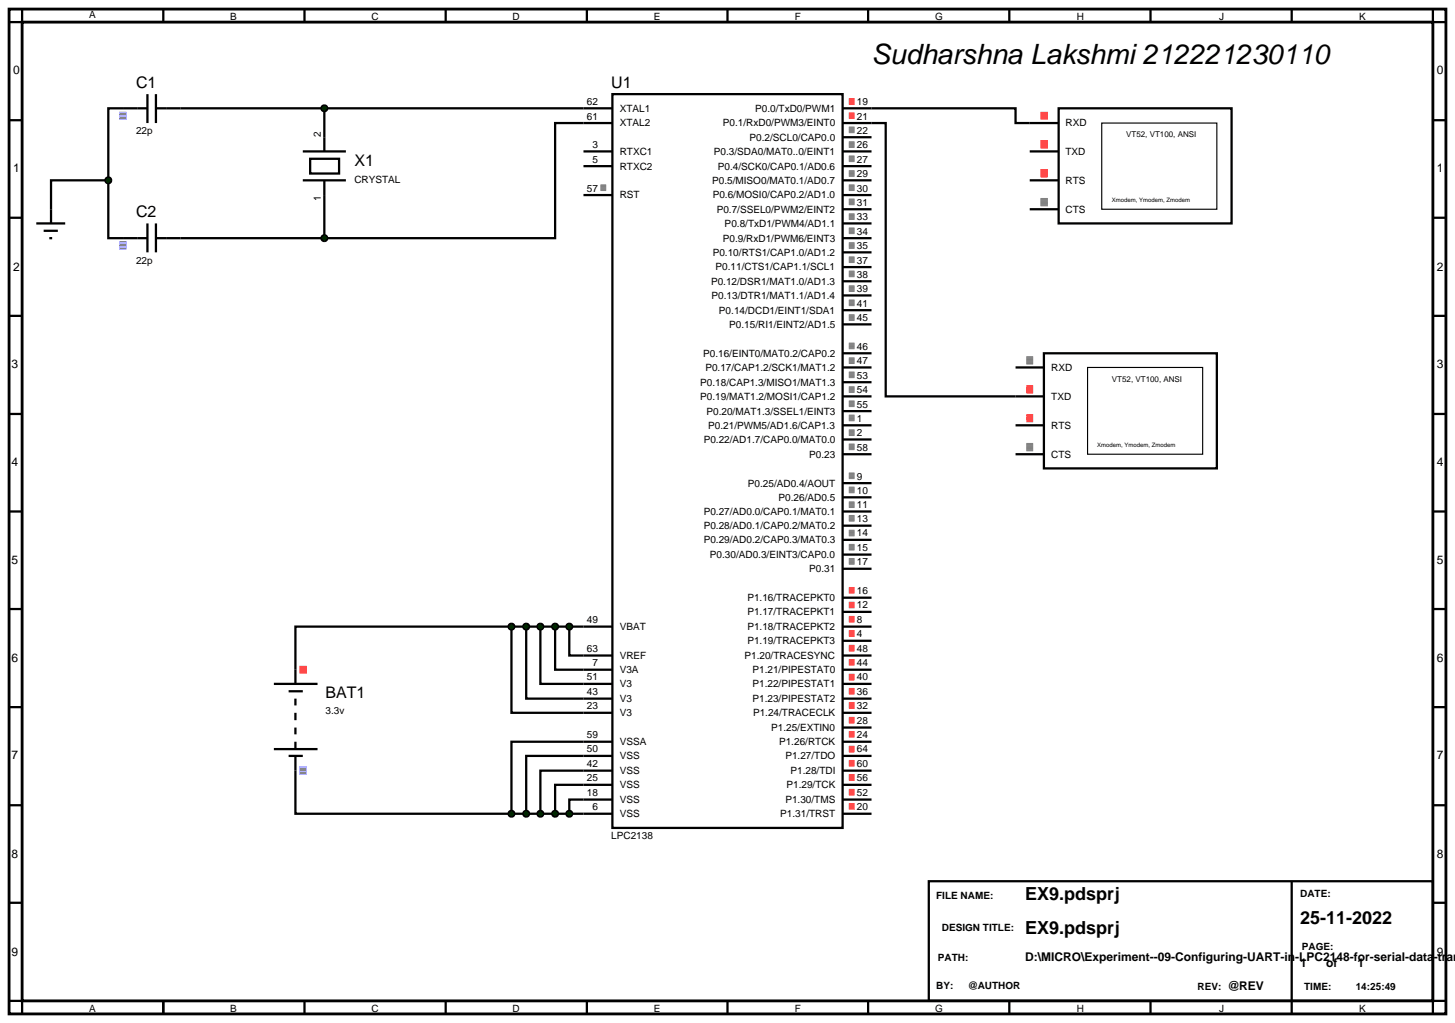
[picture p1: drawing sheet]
<svg xmlns="http://www.w3.org/2000/svg" width="257mm" height="180mm" viewBox="0 0 257 180" stroke-linecap="round" stroke-linejoin="round" font-family="sans-serif">
<path d="M1.6 1.6h253.4v177.2h-253.4zM3.9 3.9h248.8v172.6h-248.8z" fill="none" stroke="#000" stroke-width=".5"/>
<g fill="none" stroke="#000" stroke-width=".4">
<path d="M3.9 1.6v2.3h-2.3M21.7 19.1h-2.6v12.7M28.8 1.6v2.3M31.8 19.1h76.2M53.7 1.6v2.3M57.2 19.1v5.1M78.6 1.6v2.3M103.5 1.6v2.3M108 16.6h40.6v129.4h-40.6zM128.3 1.6v2.3M148.6 19.1h30.5v2.6h2.5M153.1 1.6v2.3"/>
<path d="M178 1.6v2.3M202.9 1.6v2.3M227.8 1.6v2.3M252.7 1.6v2.3h2.3M1.6 21.2h2.3M1.6 38.4h2.3M19.1 31.8v10.2h2.6M19.1 31.8h-10.1v5.1M57.2 34.4v7.6M102.9 26.7h5.1M102.9 29.3h5.1M102.9 34.4h5.1"/>
<path d="M108 21.7h-10.1v20.3h-40.7M148.6 21.7h7.6v48.2h22.9M148.6 24.2h5.1M148.6 26.7h5.1M148.6 29.3h5.1M148.6 31.8h5.1M148.6 34.4h5.1M148.6 36.9h5.1M148.6 39.4h5.1M252.7 21.2h2.3M252.7 38.4h2.3M1.6 55.7h2.3"/>
<path d="M31.8 42h25.4M148.6 42h5.1M148.6 44.5h5.1M148.6 47.1h5.1M148.6 49.6h5.1M148.6 52.1h5.1M148.6 54.7h5.1M148.6 57.2h5.1M252.7 55.7h2.3M1.6 73h2.3M148.6 62.3h5.1M148.6 64.8h5.1"/>
<path d="M148.6 67.4h5.1M148.6 69.9h5.1M148.6 72.5h5.1M148.6 75h5.1M148.6 77.5h5.1M252.7 73h2.3M1.6 90.2h2.3M148.6 90.2h5.1M148.6 80.1h5.1M148.6 85.2h5.1M148.6 92.7h5.1M148.6 95.2h5.1"/>
<path d="M148.6 97.8h5.1M148.6 87.7h5.1M252.7 90.2h2.3M1.6 107.4h2.3M90.2 110.5h-38.1v10.1M90.2 110.5v15.2h17.8M90.2 110.5h17.8M92.8 110.5v12.7h15.2M95.3 110.5v10.1h12.7M97.9 110.5v7.6h10.1M100.4 110.5v5.1h7.6M148.6 110.5h5.1"/>
<path d="M148.6 115.6h5.1M148.6 105.4h5.1M148.6 107.9h5.1M148.6 113h5.1M148.6 118.1h5.1M148.6 100.3h5.1M252.7 107.4h2.3M1.6 124.7h2.3M48.3 120.6h7.7M48.3 132.1h7.7M50.9 133.3h2.5M50.9 121.9h2.5"/>
<path d="M52.1 133.3v10.2h38.1M52.1 123.2v1.2M52.1 125.7v1.3M52.1 128.3v1.2M52.1 130.8v1.3M108 138.4h-10.1v5.1M108 135.9h-12.7v7.6M108 133.3h-15.2v10.2M108 130.8h-17.8v12.7M148.6 125.7h5.1M148.6 130.8h5.1M148.6 120.6h5.1"/>
<path d="M148.6 123.2h5.1M148.6 128.3h5.1M148.6 133.3h5.1M148.6 135.9h5.1M148.6 138.4h5.1M252.7 124.7h2.3M1.6 142h2.3M1.6 159.2h2.3M90.2 143.5h17.8M108 141h-7.6v2.5M148.6 143.5h5.1M148.6 141h5.1"/>
<path d="M163.8 155.4h88.9v21.1h-88.9zM227.8 155.4v23.4M252.7 142h2.3M252.7 159.2h2.3M1.6 176.5h2.3v2.3M28.8 176.5v2.3M53.7 176.5v2.3M78.6 176.5v2.3M103.5 176.5v2.3M128.3 176.5v2.3M153.1 176.5v2.3M178 176.5v2.3"/>
<path d="M202.9 176.5v2.3M255 176.5h-2.3v2.3"/>
</g>
<g fill="none" stroke="#ff4040" stroke-width=".18">
<path d="M149.7 17.4h1M149.7 17.5h1M149.7 17.6h1M149.7 17.7h1M149.7 17.8h1M149.7 17.9h1M149.7 18h1M149.7 18.1h1M149.7 18.2h1M149.7 18.3h1M149.7 18.4h1M149.7 19.9h1"/>
<path d="M149.7 20h1M149.7 20.1h1M149.7 20.2h1M149.7 20.3h1M149.7 20.4h1M149.7 20.5h1M149.7 20.6h1M149.7 20.7h1M149.7 20.8h1M149.7 20.9h1M52.8 117.5h1.3M52.8 117.6h1.3"/>
<path d="M52.8 117.7h1.3M52.8 117.8h1.3M52.8 117.9h1.3M52.8 118h1.3M52.8 118.1h1.3M52.8 118.2h1.3M52.8 118.3h1.3M52.8 118.4h1.3M52.8 118.5h1.3M52.8 118.6h1.3M52.8 118.7h1.3M149.7 103.6h1"/>
<path d="M149.7 103.7h1M149.7 103.8h1M149.7 103.9h1M149.7 104h1M149.7 104.1h1M149.7 104.2h1M149.7 104.3h1M149.7 104.4h1M149.7 104.5h1M149.7 104.6h1M149.7 106.2h1M149.7 106.3h1"/>
<path d="M149.7 106.4h1M149.7 106.5h1M149.7 106.6h1M149.7 106.7h1M149.7 106.8h1M149.7 106.9h1M149.7 107h1M149.7 107.1h1M149.7 107.2h1M149.7 108.7h1M149.7 108.8h1M149.7 108.9h1"/>
<path d="M149.7 109h1M149.7 109.1h1M149.7 109.2h1M149.7 109.3h1M149.7 109.4h1M149.7 109.5h1M149.7 109.6h1M149.7 109.7h1M149.7 111.2h1M149.7 111.3h1M149.7 111.4h1M149.7 111.5h1"/>
<path d="M149.7 111.6h1M149.7 111.7h1M149.7 111.8h1M149.7 111.9h1M149.7 112h1M149.7 112.1h1M149.7 112.2h1M149.7 113.8h1M149.7 113.9h1M149.7 114h1M149.7 114.1h1M149.7 114.2h1"/>
<path d="M149.7 114.3h1M149.7 114.4h1M149.7 114.5h1M149.7 114.6h1M149.7 114.7h1M149.7 114.8h1M149.7 116.3h1M149.7 116.4h1M149.7 116.5h1M149.7 116.6h1M149.7 116.7h1M149.7 116.8h1"/>
<path d="M149.7 116.9h1M149.7 117h1M149.7 117.1h1M149.7 117.2h1M149.7 117.3h1M149.7 118.9h1M149.7 119h1M149.7 119.1h1M149.7 119.2h1M149.7 119.3h1M149.7 119.4h1M149.7 119.5h1"/>
<path d="M149.7 119.6h1M149.7 119.7h1M149.7 119.8h1M149.7 119.9h1M149.7 121.4h1M149.7 121.5h1M149.7 121.6h1M149.7 121.7h1M149.7 121.8h1M149.7 121.9h1M149.7 122h1M149.7 122.1h1"/>
<path d="M149.7 122.2h1M149.7 122.3h1M149.7 122.4h1M149.7 123.9h1M149.7 124h1M149.7 124.1h1M149.7 124.2h1M149.7 124.3h1M149.7 124.4h1M149.7 124.5h1M149.7 124.6h1M149.7 124.7h1"/>
<path d="M149.7 124.8h1M149.7 124.9h1M149.7 126.5h1M149.7 126.6h1M149.7 126.7h1M149.7 126.8h1M149.7 126.9h1M149.7 127h1M149.7 127.1h1M149.7 127.2h1M149.7 127.3h1M149.7 127.4h1"/>
<path d="M149.7 127.5h1M149.7 129h1M149.7 129.1h1M149.7 129.2h1M149.7 129.3h1M149.7 129.4h1M149.7 129.5h1M149.7 129.6h1M149.7 129.7h1M149.7 129.8h1M149.7 129.9h1M149.7 130h1"/>
<path d="M149.7 131.6h1M149.7 131.7h1M149.7 131.8h1M149.7 131.9h1M149.7 132h1M149.7 132.1h1M149.7 132.2h1M149.7 132.3h1M149.7 132.4h1M149.7 132.5h1M149.7 132.6h1M149.7 134.1h1"/>
<path d="M149.7 134.2h1M149.7 134.3h1M149.7 134.4h1M149.7 134.5h1M149.7 134.6h1M149.7 134.7h1M149.7 134.8h1M149.7 134.9h1M149.7 135h1M149.7 135.1h1M149.7 136.6h1M149.7 136.7h1"/>
<path d="M149.7 136.8h1M149.7 136.9h1M149.7 137h1M149.7 137.1h1M149.7 137.2h1M149.7 137.3h1M149.7 137.4h1M149.7 137.5h1M149.7 137.6h1M149.7 139.2h1M149.7 139.3h1M149.7 139.4h1"/>
<path d="M149.7 139.5h1M149.7 139.6h1M149.7 139.7h1M149.7 139.8h1M149.7 139.9h1M149.7 140h1M149.7 140.1h1M149.7 140.2h1M149.7 141.7h1M149.7 141.8h1M149.7 141.9h1M149.7 142h1"/>
<path d="M149.7 142.1h1M149.7 142.2h1M149.7 142.3h1M149.7 142.4h1M149.7 142.5h1M149.7 142.6h1M149.7 142.7h1"/>
</g>
<g fill="none" stroke="#808080" stroke-width=".18">
<path d="M105.9 32.6h1M105.9 32.7h1M105.9 32.8h1M105.9 32.9h1M105.9 33h1M105.9 33.1h1M105.9 33.2h1M105.9 33.3h1M105.9 33.4h1M105.9 33.5h1M105.9 33.6h1M149.7 22.4h1"/>
<path d="M149.7 22.5h1M149.7 22.6h1M149.7 22.7h1M149.7 22.8h1M149.7 22.9h1M149.7 23h1M149.7 23.1h1M149.7 23.2h1M149.7 23.3h1M149.7 23.4h1M149.7 25h1M149.7 25.1h1"/>
<path d="M149.7 25.2h1M149.7 25.3h1M149.7 25.4h1M149.7 25.5h1M149.7 25.6h1M149.7 25.7h1M149.7 25.8h1M149.7 25.9h1M149.7 26h1M149.7 27.5h1M149.7 27.6h1M149.7 27.7h1"/>
<path d="M149.7 27.8h1M149.7 27.9h1M149.7 28h1M149.7 28.1h1M149.7 28.2h1M149.7 28.3h1M149.7 28.4h1M149.7 28.5h1M149.7 30.1h1M149.7 30.2h1M149.7 30.3h1M149.7 30.4h1"/>
<path d="M149.7 30.5h1M149.7 30.6h1M149.7 30.7h1M149.7 30.8h1M149.7 30.9h1M149.7 31h1M149.7 31.1h1M149.7 32.6h1M149.7 32.7h1M149.7 32.8h1M149.7 32.9h1M149.7 33h1"/>
<path d="M149.7 33.1h1M149.7 33.2h1M149.7 33.3h1M149.7 33.4h1M149.7 33.5h1M149.7 33.6h1M149.7 35.1h1M149.7 35.2h1M149.7 35.3h1M149.7 35.4h1M149.7 35.5h1M149.7 35.6h1"/>
<path d="M149.7 35.7h1M149.7 35.8h1M149.7 35.9h1M149.7 36h1M149.7 36.1h1M149.7 37.7h1M149.7 37.8h1M149.7 37.9h1M149.7 38h1M149.7 38.1h1M149.7 38.2h1M149.7 38.3h1"/>
<path d="M149.7 38.4h1M149.7 38.5h1M149.7 38.6h1M149.7 38.7h1M149.7 40.2h1M149.7 40.3h1M149.7 40.4h1M149.7 40.5h1M149.7 40.6h1M149.7 40.7h1M149.7 40.8h1M149.7 40.9h1"/>
<path d="M149.7 41h1M149.7 41.1h1M149.7 41.2h1M149.7 42.8h1M149.7 42.9h1M149.7 43h1M149.7 43.1h1M149.7 43.2h1M149.7 43.3h1M149.7 43.4h1M149.7 43.5h1M149.7 43.6h1"/>
<path d="M149.7 43.7h1M149.7 43.8h1M149.7 45.3h1M149.7 45.4h1M149.7 45.5h1M149.7 45.6h1M149.7 45.7h1M149.7 45.8h1M149.7 45.9h1M149.7 46h1M149.7 46.1h1M149.7 46.2h1"/>
<path d="M149.7 46.3h1M149.7 47.8h1M149.7 47.9h1M149.7 48h1M149.7 48.1h1M149.7 48.2h1M149.7 48.3h1M149.7 48.4h1M149.7 48.5h1M149.7 48.6h1M149.7 48.7h1M149.7 48.8h1"/>
<path d="M149.7 50.4h1M149.7 50.5h1M149.7 50.6h1M149.7 50.7h1M149.7 50.8h1M149.7 50.9h1M149.7 51h1M149.7 51.1h1M149.7 51.2h1M149.7 51.3h1M149.7 51.4h1M149.7 52.9h1"/>
<path d="M149.7 53h1M149.7 53.1h1M149.7 53.2h1M149.7 53.3h1M149.7 53.4h1M149.7 53.5h1M149.7 53.6h1M149.7 53.7h1M149.7 53.8h1M149.7 53.9h1M149.7 55.5h1M149.7 55.6h1"/>
<path d="M149.7 55.7h1M149.7 55.8h1M149.7 55.9h1M149.7 56h1M149.7 56.1h1M149.7 56.2h1M149.7 56.3h1M149.7 56.4h1M149.7 56.5h1M149.7 60.5h1M149.7 60.6h1M149.7 60.7h1"/>
<path d="M149.7 60.8h1M149.7 60.9h1M149.7 61h1M149.7 61.1h1M149.7 61.2h1M149.7 61.3h1M149.7 61.4h1M149.7 61.5h1M149.7 63.1h1M149.7 63.2h1M149.7 63.3h1M149.7 63.4h1"/>
<path d="M149.7 63.5h1M149.7 63.6h1M149.7 63.7h1M149.7 63.8h1M149.7 63.9h1M149.7 64h1M149.7 64.1h1M149.7 65.6h1M149.7 65.7h1M149.7 65.8h1M149.7 65.9h1M149.7 66h1"/>
<path d="M149.7 66.1h1M149.7 66.2h1M149.7 66.3h1M149.7 66.4h1M149.7 66.5h1M149.7 66.6h1M149.7 68.2h1M149.7 68.3h1M149.7 68.4h1M149.7 68.5h1M149.7 68.6h1M149.7 68.7h1"/>
<path d="M149.7 68.8h1M149.7 68.9h1M149.7 69h1M149.7 69.1h1M149.7 69.2h1M149.7 70.7h1M149.7 70.8h1M149.7 70.9h1M149.7 71h1M149.7 71.1h1M149.7 71.2h1M149.7 71.3h1"/>
<path d="M149.7 71.4h1M149.7 71.5h1M149.7 71.6h1M149.7 71.7h1M149.7 73.2h1M149.7 73.3h1M149.7 73.4h1M149.7 73.5h1M149.7 73.6h1M149.7 73.7h1M149.7 73.8h1M149.7 73.9h1"/>
<path d="M149.7 74h1M149.7 74.1h1M149.7 74.2h1M149.7 75.8h1M149.7 75.9h1M149.7 76h1M149.7 76.1h1M149.7 76.2h1M149.7 76.3h1M149.7 76.4h1M149.7 76.5h1M149.7 76.6h1"/>
<path d="M149.7 76.7h1M149.7 76.8h1M149.7 78.3h1M149.7 78.4h1M149.7 78.5h1M149.7 78.6h1M149.7 78.7h1M149.7 78.8h1M149.7 78.9h1M149.7 79h1M149.7 79.1h1M149.7 79.2h1"/>
<path d="M149.7 79.3h1M149.7 83.4h1M149.7 83.5h1M149.7 83.6h1M149.7 83.7h1M149.7 83.8h1M149.7 83.9h1M149.7 84h1M149.7 84.1h1M149.7 84.2h1M149.7 84.3h1M149.7 84.4h1"/>
<path d="M149.7 88.5h1M149.7 88.6h1M149.7 88.7h1M149.7 88.8h1M149.7 88.9h1M149.7 89h1M149.7 89.1h1M149.7 89.2h1M149.7 89.3h1M149.7 89.4h1M149.7 89.5h1M149.7 90.9h1"/>
<path d="M149.7 91h1M149.7 91.1h1M149.7 91.2h1M149.7 91.3h1M149.7 91.4h1M149.7 91.5h1M149.7 91.6h1M149.7 91.7h1M149.7 91.8h1M149.7 91.9h1M149.7 93.5h1M149.7 93.6h1"/>
<path d="M149.7 93.7h1M149.7 93.8h1M149.7 93.9h1M149.7 94h1M149.7 94.1h1M149.7 94.2h1M149.7 94.3h1M149.7 94.4h1M149.7 94.5h1M149.7 96h1M149.7 96.1h1M149.7 96.2h1"/>
<path d="M149.7 96.3h1M149.7 96.4h1M149.7 96.5h1M149.7 96.6h1M149.7 96.7h1M149.7 96.8h1M149.7 96.9h1M149.7 97h1M149.7 98.5h1M149.7 98.6h1M149.7 98.7h1M149.7 98.8h1"/>
<path d="M149.7 98.9h1M149.7 99h1M149.7 99.1h1M149.7 99.2h1M149.7 99.3h1M149.7 99.4h1M149.7 99.5h1M149.7 85.9h1M149.7 86h1M149.7 86.1h1M149.7 86.2h1M149.7 86.3h1"/>
<path d="M149.7 86.4h1M149.7 86.5h1M149.7 86.6h1M149.7 86.7h1M149.7 86.8h1M149.7 86.9h1"/>
</g>
<g fill="none" stroke="#4040ff" stroke-width=".18">
<path d="M52.8 135.2h1.3M52.8 135.3h1.3M52.8 135.4h1.3M52.8 135.5h1.3M52.8 135.6h1.3M52.8 135.7h1.3M52.8 135.8h1.3M52.8 135.9h1.3M52.8 136h1.3M52.8 136.1h1.3M52.8 136.2h1.3M52.8 136.3h1.3"/>
<path d="M52.8 136.4h1.3M52.8 136.5h1.3"/>
</g>
<g fill="#004000" stroke="#000" stroke-width=".4">
<path d="M100.1 143.1l.3-.1-.5 .5zM100.4 143l.3 .1 .2 .4zM100.4 144l.5-.5-.2 .4zM99.9 143.5l.5 .5-.3-.1z"/>
<path d="M97.5 143.2l.4-.2-.5 .5zM97.9 143l.4 .2 .1 .3zM98.4 143.5l-.2 .4-.3 .1zM97.4 143.5l.5 .5-.3-.1z"/>
<path d="M95 143.1l.3-.1-.5 .5zM95.3 143l.4 .2 .1 .3zM95.8 143.5l-.2 .4-.3 .1zM94.8 143.5l.5 .5-.3-.1z"/>
<path d="M92.5 143.1l.3-.1-.5 .5zM92.8 143l.3 .1 .2 .4zM93.3 143.5l-.2 .4-.3 .1zM92.3 143.5l.5 .5-.3-.1z"/>
<path d="M89.9 143.1l.3-.1-.5 .5zM90.2 143l.4 .2 .1 .3zM90.7 143.5l-.2 .4-.3 .1zM89.7 143.5l.5 .5-.4-.2z"/>
<path d="M89.9 110.1l.3-.1-.5 .5zM90.2 110l.3 .1 .2 .4zM90.7 110.5l-.1 .3-.4 .2zM89.7 110.5l.5 .5-.4-.2z"/>
<path d="M100.1 110.1l.3-.1-.5 .5zM100.4 110l.3 .1 .2 .4zM100.9 110.5l-.2 .4-.3 .1zM99.9 110.5l.5 .5-.4-.2z"/>
<path d="M97.5 110.2l.4-.2-.5 .5zM97.9 110l.3 .1 .2 .4zM98.4 110.5l-.1 .3-.4 .2zM97.4 110.5l.5 .5-.4-.2z"/>
<path d="M94.9 110.2l.4-.2-.5 .5zM95.3 110l.3 .1 .2 .4zM95.8 110.5l-.1 .3-.4 .2zM94.8 110.5l.5 .5-.3-.1z"/>
<path d="M92.5 110.1l.3-.1-.5 .5zM92.8 110l.3 .1 .2 .4zM93.3 110.5l-.2 .4-.3 .1zM92.3 110.5l.5 .5-.4-.2z"/>
</g>
<g fill="#004000">
<path d="M100.4 143l.5 .5-.5 .5-.5-.5z"/>
<path d="M97.4 143.5l.5-.5 .5 .5-.5 .5z"/>
<path d="M94.8 143.5l.5-.5 .5 .5-.5 .5z"/>
<path d="M92.8 143l.5 .5-.5 .5-.5-.5z"/>
<path d="M90.2 143l.5 .5-.5 .5-.5-.5z"/>
<path d="M90.2 110l.5 .5-.5 .5-.5-.5z"/>
<path d="M100.4 110l.5 .5-.5 .5-.5-.5z"/>
<path d="M97.4 110.5l.5-.5 .5 .5-.5 .5z"/>
<path d="M94.8 110.5l.5-.5 .5 .5-.5 .5z"/>
<path d="M92.8 110l.5 .5-.5 .5-.5-.5z"/>
</g>
<path d="M21.7 19.1h4.3M26 16.6v5.1M27.5 16.6v5.1M27.5 19.1h4.3M53.4 31.8h7.6M53.4 26.7h7.6M54.7 28h5.1v2.6h-5.1zM57.2 24.2v2.5M57.2 31.8v2.6" fill="none" stroke="#000" stroke-width=".4"/>
<g fill="none" stroke="#4040ff" stroke-width=".18">
<path d="M21 19.8h1.3M21 19.9h1.3M21 20h1.3M21 20.1h1.3M21 20.2h1.3M21 20.3h1.3M21 20.4h1.3M21 20.5h1.3M21 20.6h1.3M21 20.7h1.3M21 20.8h1.3M21 20.9h1.3"/>
<path d="M21 21h1.3"/>
</g>
<path d="M56.8 18.8l.4-.2-.5 .5zM57.2 18.6l.4 .2 .1 .3zM57.2 19.6l.5-.5-.1 .3zM56.7 19.1l.5 .5-.3-.1z" fill="#004000" stroke="#000" stroke-width=".4"/>
<path d="M57.2 18.6l.5 .5-.5 .5-.5-.5z" fill="#004000"/>
<path d="M26 39.4v5.1M27.5 39.4v5.1M21.7 42h4.3M27.5 42h4.3" fill="none" stroke="#000" stroke-width=".4"/>
<g fill="none" stroke="#4040ff" stroke-width=".18">
<path d="M21 42.6h1.3M21 42.7h1.3M21 42.8h1.3M21 42.9h1.3M21 43h1.3M21 43.1h1.3M21 43.2h1.3M21 43.3h1.3M21 43.4h1.3M21 43.5h1.3M21 43.6h1.3M21 43.7h1.3"/>
<path d="M21 43.8h1.3M21 43.9h1.3"/>
</g>
<path d="M56.8 41.7l.4-.2-.5 .5zM57.2 41.5l.4 .2 .1 .3zM57.2 42.5l.5-.5-.1 .3zM56.7 42l.5 .5-.3-.1z" fill="#004000" stroke="#000" stroke-width=".4"/>
<path d="M56.7 42l.5-.5 .5 .5-.5 .5z" fill="#004000"/>
<path d="M6.4 39.4h5.1M9 36.9v2.5M7.7 40.7h2.5M8.7 42h.5" fill="none" stroke="#000" stroke-width=".4"/>
<path d="M18.7 31.5l.4-.2-.5 .5zM19.1 31.3l.4 .2 .1 .3zM19.1 32.3l.5-.5-.1 .3zM18.6 31.8l.5 .5-.3-.1z" fill="#004000" stroke="#000" stroke-width=".4"/>
<path d="M19.1 31.3l.5 .5-.5 .5-.5-.5z" fill="#004000"/>
<path d="M186.7 19.1h30.5v20.3h-30.5zM181.6 21.7h5.1M181.6 31.8h5.1M181.6 26.7h5.1M181.6 36.9h5.1M179.1 64.8h5M179.1 75h5M179.1 69.9h5M184.1 62.3h30.5v20.3h-30.5zM179.1 80.1h5" fill="none" stroke="#000" stroke-width=".4"/>
<path d="M194.3 21.7h20.3v15.2h-20.3zM191.8 64.8h20.3v15.3h-20.3z" fill="none" stroke="#000" stroke-width=".2"/>
<g fill="none" stroke="#ff4040" stroke-width=".18">
<path d="M183.5 19.8h1.3M183.5 19.9h1.3M183.5 20h1.3M183.5 20.1h1.3M183.5 20.2h1.3M183.5 20.3h1.3M183.5 20.4h1.3M183.5 20.5h1.3M183.5 20.6h1.3M183.5 20.7h1.3M183.5 20.8h1.3M183.5 20.9h1.3"/>
<path d="M183.5 21h1.3M183.5 29.9h1.3M183.5 30h1.3M183.5 30.1h1.3M183.5 30.2h1.3M183.5 30.3h1.3M183.5 30.4h1.3M183.5 30.5h1.3M183.5 30.6h1.3M183.5 30.7h1.3M183.5 30.8h1.3M183.5 30.9h1.3"/>
<path d="M183.5 31h1.3M183.5 31.1h1.3M183.5 31.2h1.3M183.5 24.8h1.3M183.5 24.9h1.3M183.5 25h1.3M183.5 25.1h1.3M183.5 25.2h1.3M183.5 25.3h1.3M183.5 25.4h1.3M183.5 25.5h1.3M183.5 25.6h1.3"/>
<path d="M183.5 25.7h1.3M183.5 25.8h1.3M183.5 25.9h1.3M183.5 26h1.3M183.5 26.1h1.3M181 73.1h1.2M181 73.2h1.2M181 73.3h1.2M181 73.4h1.2M181 73.5h1.2M181 73.6h1.2M181 73.7h1.2"/>
<path d="M181 73.8h1.2M181 73.9h1.2M181 74h1.2M181 74.1h1.2M181 74.2h1.2M181 74.3h1.2M181 74.4h1.2M181 68h1.2M181 68.1h1.2M181 68.2h1.2M181 68.3h1.2M181 68.4h1.2"/>
<path d="M181 68.5h1.2M181 68.6h1.2M181 68.7h1.2M181 68.8h1.2M181 68.9h1.2M181 69h1.2M181 69.1h1.2M181 69.2h1.2M181 69.3h1.2"/>
</g>
<g fill="none" stroke="#808080" stroke-width=".18">
<path d="M183.5 35h1.3M183.5 35.1h1.3M183.5 35.2h1.3M183.5 35.3h1.3M183.5 35.4h1.3M183.5 35.5h1.3M183.5 35.6h1.3M183.5 35.7h1.3M183.5 35.8h1.3M183.5 35.9h1.3M183.5 36h1.3M183.5 36.1h1.3"/>
<path d="M183.5 36.2h1.3M183.5 36.3h1.3M181 62.9h1.2M181 63h1.2M181 63.1h1.2M181 63.2h1.2M181 63.3h1.2M181 63.4h1.2M181 63.5h1.2M181 63.6h1.2M181 63.7h1.2M181 63.8h1.2"/>
<path d="M181 63.9h1.2M181 64h1.2M181 64.1h1.2M181 64.2h1.2M181 78.2h1.2M181 78.3h1.2M181 78.4h1.2M181 78.5h1.2M181 78.6h1.2M181 78.7h1.2M181 78.8h1.2M181 78.9h1.2"/>
<path d="M181 79h1.2M181 79.1h1.2M181 79.2h1.2M181 79.3h1.2M181 79.4h1.2M181 79.5h1.2"/>
</g>
<text font-size="4.9" x="153.7" y="11.4">Sudharshna Lakshmi 212221230110</text>
<g font-size="3.2">
<text x="180.8" y="158.8">EX9.pdsprj</text>
<text x="180.8" y="164.7">EX9.pdsprj</text>
<text x="229.3" y="162.9">25-11-2022</text>
</g>
<g font-size="2.8">
<text x="24" y="15.5">C1</text>
<text x="107.8" y="15.5">U1</text>
<text x="62.5" y="29.3">X1</text>
<text x="24" y="38.3">C2</text>
<text x="57.4" y="123.2">BAT1</text>
</g>
<g font-size="2.1">
<text x="2.3" y="13.1">0</text>
<text x="253.4" y="13.1">0</text>
<text x="2.3" y="30.4">1</text>
<text x="253.4" y="30.4">1</text>
<text x="2.3" y="47.7">2</text>
<text x="253.4" y="47.7">2</text>
<text x="2" y="64.9">3</text>
<text x="253.4" y="64.9">3</text>
<text x="2" y="82.2">4</text>
<text x="253.4" y="82.2">4</text>
<text x="2" y="99.4">5</text>
<text x="253.4" y="99.4">5</text>
<text x="2" y="116.7">6</text>
<text x="253.4" y="116.7">6</text>
<text x="2" y="133.9">7</text>
<text x="253.4" y="133.9">7</text>
<text x="2" y="151.2">8</text>
<text x="253.4" y="151.2">8</text>
<text x="2" y="168.5">9</text>
<text x="180.8" y="169.5">D:\MICRO\Experiment--09-Configuring-UART-in-LPC2148-for-serial-data-trans</text>
<text x="229.3" y="170.5">1</text>
<text x="233.9" y="170.5">of</text>
<text x="239.4" y="170.5">1</text>
<text x="253.4" y="168.5">9</text>
<text x="216.5" y="174.6">@REV</text>
</g>
<g font-size="1.8">
<text x="15.7" y="3.2">A</text>
<text x="40.6" y="3.5">B</text>
<text x="65.5" y="3.5">C</text>
<text x="90.4" y="3.5">D</text>
<text x="115.3" y="3.5">E</text>
<text x="140.2" y="3.5">F</text>
<text x="164.9" y="3.5">G</text>
<text x="189.9" y="3.5">H</text>
<text x="215" y="3.5">J</text>
<text x="239.7" y="3.5">K</text>
<text x="24" y="23.7">22p</text>
<text x="103.5" y="18.5">62</text>
<text x="103.5" y="21.1">61</text>
<text x="109.3" y="19.7">XTAL1</text>
<text x="109.3" y="22.3">XTAL2</text>
<text x="127.5" y="22.3">P0.1/RxD0/PWM3/EINT0</text>
<text x="133.2" y="19.7">P0.0/TxD0/PWM1</text>
<text x="151.1" y="18.5">19</text>
<text x="151.1" y="21.1">21</text>
<text x="151.1" y="23.6">22</text>
<text x="187.9" y="22.3">RXD</text>
<text x="56.6" y="24.2" transform="rotate(-90 56.6 24.2)">2</text>
<text x="104.5" y="26.1">3</text>
<text x="104.5" y="28.7">5</text>
<text x="109.3" y="27.3">RTXC1</text>
<text x="109.3" y="29.9">RTXC2</text>
<text x="125.9" y="27.3">P0.3/SDA0/MAT0..0/EINT1</text>
<text x="126.6" y="29.9">P0.4/SCK0/CAP0.1/AD0.6</text>
<text x="132.2" y="24.8">P0.2/SCL0/CAP0.0</text>
<text x="151.1" y="26.1">26</text>
<text x="151.1" y="28.7">27</text>
<text x="187.9" y="27.3">TXD</text>
<text x="56.6" y="35.4" transform="rotate(-90 56.6 35.4)">1</text>
<text x="62.5" y="32.2">CRYSTAL</text>
<text x="103.5" y="33.8">57</text>
<text x="109.3" y="35">RST</text>
<text x="125.6" y="32.4">P0.5/MISO0/MAT0.1/AD0.7</text>
<text x="125.7" y="35">P0.6/MOSI0/CAP0.2/AD1.0</text>
<text x="151.1" y="31.2">29</text>
<text x="151.1" y="33.8">30</text>
<text x="187.9" y="32.4">RTS</text>
<text x="126.4" y="37.5">P0.7/SSEL0/PWM2/EINT2</text>
<text x="127.8" y="40">P0.8/TxD1/PWM4/AD1.1</text>
<text x="151.1" y="36.3">31</text>
<text x="151.1" y="38.8">33</text>
<text x="151.1" y="41.4">34</text>
<text x="187.9" y="37.5">CTS</text>
<text x="24" y="46.5">22p</text>
<text x="125.7" y="45.1">P0.10/RTS1/CAP1.0/AD1.2</text>
<text x="126.2" y="47.7">P0.11/CTS1/CAP1.1/SCL1</text>
<text x="127.5" y="42.6">P0.9/RxD1/PWM6/EINT3</text>
<text x="151.1" y="43.9">35</text>
<text x="151.1" y="46.5">37</text>
<text x="125.4" y="50.2">P0.12/DSR1/MAT1.0/AD1.3</text>
<text x="125.5" y="52.7">P0.13/DTR1/MAT1.1/AD1.4</text>
<text x="151.1" y="49">38</text>
<text x="151.1" y="51.5">39</text>
<text x="126.8" y="55.3">P0.14/DCD1/EINT1/SDA1</text>
<text x="128.6" y="57.8">P0.15/RI1/EINT2/AD1.5</text>
<text x="151.1" y="54.1">41</text>
<text x="151.1" y="56.6">45</text>
<text x="124" y="62.9">P0.16/EINT0/MAT0.2/CAP0.2</text>
<text x="124.4" y="65.4">P0.17/CAP1.2/SCK1/MAT1.2</text>
<text x="151.1" y="61.7">46</text>
<text x="151.1" y="64.2">47</text>
<text x="185.4" y="65.4">RXD</text>
<text x="123.5" y="68">P0.18/CAP1.3/MISO1/MAT1.3</text>
<text x="123.5" y="70.5">P0.19/MAT1.2/MOSI1/CAP1.2</text>
<text x="151.1" y="66.8">53</text>
<text x="151.1" y="69.3">54</text>
<text x="151.1" y="71.9">55</text>
<text x="185.4" y="70.5">TXD</text>
<text x="124.6" y="73.1">P0.20/MAT1.3/SSEL1/EINT3</text>
<text x="124.9" y="75.6">P0.21/PWM5/AD1.6/CAP1.3</text>
<text x="151.1" y="74.4">1</text>
<text x="151.1" y="76.9">2</text>
<text x="185.4" y="75.6">RTS</text>
<text x="124.1" y="78.1">P0.22/AD1.7/CAP0.0/MAT0.0</text>
<text x="142.7" y="80.7">P0.23</text>
<text x="151.1" y="79.5">58</text>
<text x="185.4" y="80.7">CTS</text>
<text x="131.9" y="85.8">P0.25/AD0.4/AOUT</text>
<text x="137.3" y="88.3">P0.26/AD0.5</text>
<text x="151.1" y="84.6">9</text>
<text x="151.1" y="89.6">11</text>
<text x="151.1" y="87.1">10</text>
<text x="124.1" y="90.8">P0.27/AD0.0/CAP0.1/MAT0.1</text>
<text x="124.1" y="93.3">P0.28/AD0.1/CAP0.2/MAT0.2</text>
<text x="124.1" y="95.8">P0.29/AD0.2/CAP0.3/MAT0.3</text>
<text x="151.1" y="92.1">13</text>
<text x="151.1" y="94.6">14</text>
<text x="125.2" y="98.4">P0.30/AD0.3/EINT3/CAP0.0</text>
<text x="142.7" y="100.9">P0.31</text>
<text x="151.1" y="97.2">15</text>
<text x="151.1" y="99.7">17</text>
<text x="131.8" y="106">P1.16/TRACEPKT0</text>
<text x="151.1" y="104.8">16</text>
<text x="151.1" y="107.3">12</text>
<text x="103.5" y="109.9">49</text>
<text x="109.3" y="111.1">VBAT</text>
<text x="131.8" y="108.5">P1.17/TRACEPKT1</text>
<text x="131.8" y="111.1">P1.18/TRACEPKT2</text>
<text x="131.8" y="113.6">P1.19/TRACEPKT3</text>
<text x="151.1" y="109.9">8</text>
<text x="151.1" y="112.4">4</text>
<text x="103.5" y="115">63</text>
<text x="103.5" y="120">51</text>
<text x="104.5" y="117.5">7</text>
<text x="109.3" y="116.2">VREF</text>
<text x="109.3" y="118.7">V3A</text>
<text x="131.3" y="116.2">P1.20/TRACESYNC</text>
<text x="132.7" y="118.7">P1.21/PIPESTAT0</text>
<text x="151.1" y="115">48</text>
<text x="151.1" y="117.5">44</text>
<text x="151.1" y="120">40</text>
<text x="57.4" y="126">3.3v</text>
<text x="103.5" y="125.1">23</text>
<text x="103.5" y="122.6">43</text>
<text x="109.3" y="123.8">V3</text>
<text x="109.3" y="121.2">V3</text>
<text x="132.7" y="121.2">P1.22/PIPESTAT1</text>
<text x="132.7" y="123.8">P1.23/PIPESTAT2</text>
<text x="151.1" y="122.6">36</text>
<text x="151.1" y="125.1">32</text>
<text x="103.5" y="130.2">59</text>
<text x="109.3" y="126.3">V3</text>
<text x="109.3" y="131.4">VSSA</text>
<text x="132.8" y="126.3">P1.24/TRACECLK</text>
<text x="136" y="128.9">P1.25/EXTIN0</text>
<text x="137.4" y="131.4">P1.26/RTCK</text>
<text x="151.1" y="127.7">28</text>
<text x="151.1" y="130.2">24</text>
<text x="103.5" y="137.8">25</text>
<text x="103.5" y="135.3">42</text>
<text x="103.5" y="132.7">50</text>
<text x="109.3" y="136.5">VSS</text>
<text x="109.3" y="133.9">VSS</text>
<text x="138.5" y="133.9">P1.27/TDO</text>
<text x="139.4" y="136.5">P1.28/TDI</text>
<text x="151.1" y="132.7">64</text>
<text x="151.1" y="135.3">60</text>
<text x="151.1" y="137.8">56</text>
<text x="103.5" y="140.4">18</text>
<text x="104.5" y="142.9">6</text>
<text x="109.3" y="141.6">VSS</text>
<text x="109.3" y="139">VSS</text>
<text x="138.5" y="141.6">P1.30/TMS</text>
<text x="138.7" y="139">P1.29/TCK</text>
<text x="151.1" y="140.4">52</text>
<text x="151.1" y="142.9">20</text>
<text x="107.8" y="148">LPC2138</text>
<text x="109.3" y="144.1">VSS</text>
<text x="137.6" y="144.1">P1.31/TRST</text>
<text x="165.1" y="158.6">FILE NAME:</text>
<text x="229.3" y="158.1">DATE:</text>
<text x="166.1" y="164.2">DESIGN TITLE:</text>
<text x="229.6" y="167.5">PAGE:</text>
<text x="165.4" y="169.5">PATH:</text>
<text x="15.7" y="178.4">A</text>
<text x="40.6" y="178.4">B</text>
<text x="65.5" y="178.4">C</text>
<text x="90.4" y="178.4">D</text>
<text x="115.3" y="178.4">E</text>
<text x="140.2" y="178.4">F</text>
<text x="164.9" y="178.4">G</text>
<text x="165.1" y="174.4">BY:</text>
<text x="170.7" y="174.4">@AUTHOR</text>
<text x="189.9" y="178.4">H</text>
<text x="211.2" y="174.6">REV:</text>
<text x="215" y="178.4">J</text>
<text x="230" y="174.6">TIME:</text>
<text x="239.1" y="174.6">14:25:49</text>
<text x="239.7" y="178.4">K</text>
</g>
<g font-size="1.4">
<text x="198.6" y="24.1">VT52, VT100, ANSI</text>
<text x="196.1" y="67.3">VT52, VT100, ANSI</text>
</g>
<g font-size="1.1">
<text x="196.1" y="35.6">Xmodem, Ymodem, Zmodem</text>
<text x="193.5" y="78.8">Xmodem, Ymodem, Zmodem</text>
</g>
</svg>
